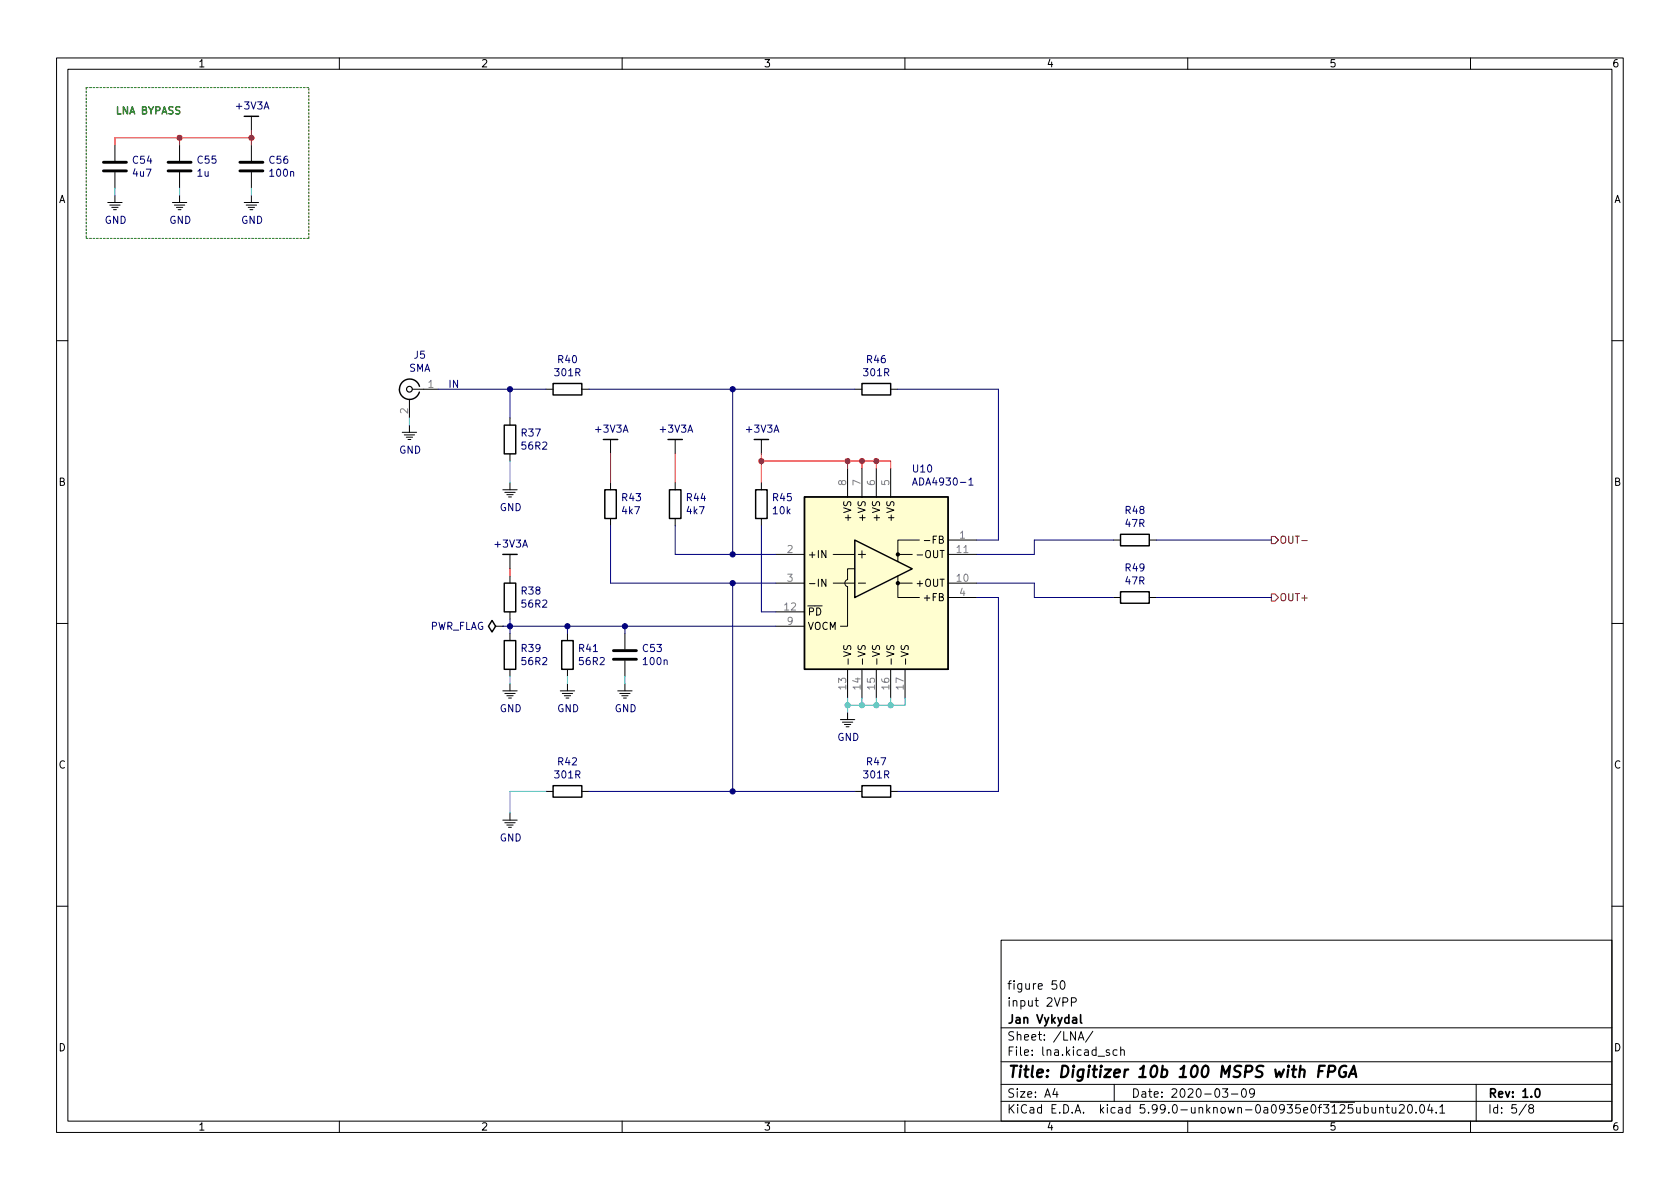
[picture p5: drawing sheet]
<svg xmlns="http://www.w3.org/2000/svg" width="297mm" height="210mm" viewBox="0 0 297 210" stroke-linecap="round" stroke-linejoin="round" font-family="sans-serif">
<g fill="none" stroke="#000" stroke-width=".18">
<path d="M10 10.2h277v190.1h-277zM12 12.2h273v186.1h-273zM60 10.2v2M110 10.2v2M160 10.2v2M210 10.2v2M260 10.2v2M19 35.8h2.6M19.4 36.3h1.8M19.8 36.7h1.1M20.1 37.1h.5M20.3 25.6v2.8"/>
<path d="M20.3 30.5v2.8M20.3 34.5v1.3M30.5 35.8h2.5M30.8 36.3h1.9M31.2 36.7h1.1M31.5 37.1h.5M31.7 25.6v2.8M31.7 30.5v2.8M31.7 34.5v1.3M43.2 35.8h2.5M43.5 36.3h1.9M43.9 36.7h1.1"/>
<path d="M44.2 37.1h.5M44.4 20.6v2.5M44.4 25.6v2.8M44.4 30.5v2.8M44.4 34.5v1.3M10 60.2h2M71.1 76.4h2.6M71.5 76.9h1.8M71.8 77.3h1.1M72.1 77.7h.5M72.4 70.6v3.3M72.4 75.2v1.2"/>
<path d="M72.9 68.8h4.6M90.2 73.9v1.3M96.5 68.8h1.3M102.9 68.8h1.2M107.9 77.7v2.6M119.4 77.7v2.6M134.6 77.7v2.6M151.1 68.8h1.3M157.5 68.8h1.2M285 60.2h2M88.9 86.6h2.5M89.3 87.1h1.8"/>
<path d="M89.6 87.5h1.1M89.9 87.9h.5M90.2 80.3v1.2M90.2 85.3v1.3M90.2 98v2.6M107.9 85.3v1.3M107.9 91.7v1.3M119.4 85.3v1.3M119.4 91.7v1.3M134.6 85.3v1.3M134.6 91.7v1.3M137.2 98h5"/>
<path d="M147.3 98h3.8M149.9 82.8v5.1M151.8 98h1.2M152.4 82.8v5.1M152.4 97.4v1.3M154.9 82.8v5.1M157.5 82.8v5.1M158.7 98h2.6M162.2 98.1h.9M162.6 95.5h-3.9v3.8M163.4 95.6h1M167.6 95.5h5.1"/>
<path d="M167.6 98h5.1M196.8 95.5h1.3M203.2 95.5h1.3M10 110.2h2M87.6 110.7h1.3M88.9 110.7h.1M90.2 101.8v1.3M90.2 108.2v1.3M90.2 112v1.3M90.2 118.4v1.2M100.3 112v1.3M100.3 118.4v1.2"/>
<path d="M110.5 112v2.8M110.5 116.8v2.8M137.2 110.7h5M137.2 103.1h5M137.2 108.2h5M146 102.4v1.3l-.7-1.3v1.3M147.3 103.1h3.8M149.2 114.1v.5l.1 .2h.3l.3-.5 .3-.2 .2 .3v.5M149.9 118.4v5M149.9 102.5a.66 .66 0 0 0-.5 .6 .66 .66 0 0 0 .5 .7v6.9h-1.3M151.1 100.6h-1.2v1.9M151.8 114.1l-.1 .5 .1 .2h.4l.2-.5 .3-.2 .3 .3-.1 .5"/>
<path d="M151.8 103.1h1.2M152.4 118.4v5M154.3 114.1l-.1 .5 .2 .2h.3l.3-.5 .3-.2 .2 .3v.5M154.9 118.4v5M156.8 114.1v.5l.1 .2h.4l.2-.5 .3-.2 .3 .3-.1 .5M157.5 118.4v5M158.7 101.8v3.9h3.9M158.7 103.1h2.6M159.4 114.1l-.1 .5 .1 .2h.4l.3-.5 .3-.2 .2 .3-.1 .5M160 118.4v5M167.6 105.7h5.1M167.6 103.1h5.1"/>
<path d="M196.8 105.7h1.3M203.2 105.7h1.3M285 110.2h2M88.9 122.2h2.5M89.3 122.6h1.8M89.6 123h1.1M89.9 123.4h.5M90.2 120.9v1.3M96.5 139.9h1.3M99.1 122.2h2.5M99.4 122.6h1.8M99.8 123h1.1"/>
<path d="M100.1 123.4h.5M100.3 120.9v1.3M102.9 139.9h1.2M109.2 122.2h2.6M109.6 122.6h1.8M109.9 123h1.1M110.2 123.4h.5M110.5 120.9v1.3M148.6 127.2h2.5M148.9 127.7h1.9M149.3 128.1h1.1M149.6 128.5h.5"/>
<path d="M149.9 126v1.2M151.1 139.9h1.3M157.5 139.9h1.2M88.9 145h2.5M89.3 145.5h1.8M89.6 145.9h1.1M89.9 146.3h.5M90.2 143.8v1.2M10 160.2h2M177 166.3h108v32h-108zM186.8 173.4h-.7l-.1 .7 .2-.1 .5 .1 .2 .2-.1 .5-.2 .1-.6-.1M187.6 173.6l.2-.2a.81 .81 0 0 1 .6 .7 .81 .81 0 0 1-.3 .8h-.2a.81 .81 0 0 1-.3-1.3z"/>
<path d="M189.4 177.2l.7-.1 .2-.2-.1-.3-.2-.2h-.6v1.5M285 160.2h2M60 198.3v2M110 198.3v2M160 198.3v2M177 194.8h108M177 191.8h108M177 187.8h108M177 181.8h108M186.5 192.5l-.4 1h1M186.9 193v1M190.6 183.9l.5-1.5 .5 1.5"/>
<path d="M190.8 183.5h.7M193.2 182.4l-1.3 1.9M196.1 185.7l-.3-.1-.2 .2v.3l.5 .1v.4h-.5M197 191.8v3M197.5 185.7l-.4-.1-.3 .3v.4l.1 .3h.6M198.1 185.8l.3-.2 .3 .1 .1 .9M198.1 185.1v1.5M210 198.3v2M216.1 192.5h1l-.5 .6 .4 .1v.7l-.2 .1h-.4l-.3-.1M217.7 193.5h1.2M219.7 192.6l.2-.1a.81 .81 0 0 1 .5 .7 .81 .81 0 0 1-.3 .8h-.1a.81 .81 0 0 1-.6-.6 .81 .81 0 0 1 .3-.8zM221.8 193.2l-.3 .3-.4-.1-.2-.2 .2-.6 .4-.1 .2 .2a.99 .99 0 0 1-.3 1.3h-.3"/>
<path d="M242.6 195.8v1h.4l.2-.1M243.2 195.8v1M243.9 196l.2-.2 .4 .1 .1 .9M243.9 195.8v1M245.1 195.8h.5M245.3 195.3v1.3l.3 .2M246.1 195.8l.1 1h.4l.2-.1M246.8 195.8v1M247.4 195.5l.6-.2 .2 .2 .1 .3-.9 1h.9M249 195.5l.2-.2a.81 .81 0 0 1 .6 .7 .81 .81 0 0 1-.3 .8h-.1a.81 .81 0 0 1-.4-1.3zM250.4 196.7v.1M251.2 195.4l.2-.1a.81 .81 0 0 1 .5 .7 .81 .81 0 0 1-.3 .8h-.1a.81 .81 0 0 1-.6-.6 .81 .81 0 0 1 .3-.8z"/>
<path d="M252.8 195.3l-.4 1h1M253.1 195.8v1M253.9 196.7v.1M254.6 195.8l.4-.5v1.5M254.6 196.8h.8M260 198.3v2M261 191.8v6.5M269.9 195.3l-1.3 1.9M270.6 196l-.3-.3 .1-.2 .2-.2 .4 .1 .2 .2-.1 .2-.7 .2-.1 .3v.2l.3 .3h.4l.2-.3-.1-.4-.2-.1"/>
</g>
<path d="M191.1 179.4v1.3l.2 .2M271.6 192.6l.2-.1a.82 .82 0 0 1 .6 .7 .82 .82 0 0 1-.3 .8h-.2a.81 .81 0 0 1-.6-.6 .81 .81 0 0 1 .3-.8z" fill="none" stroke="#000" stroke-width=".3"/>
<path d="M233.2 189.4h.6M234.2 188.5h-.9l-.3 2M234.9 189.5h.7a.55 .55 0 0 0 .5-.5 .55 .55 0 0 0-.3-.5h-.8l-.2 2M238 188.6a1.02 1.02 0 0 0-1.2 .6 1.02 1.02 0 0 0 .5 1.3l.6-.2 .1-.7h-.4M238.5 190.5l.9-2 .4 2M238.7 189.9h1" fill="none" stroke="#000" stroke-width=".4"/>
<g fill="none" stroke="#000" stroke-width=".25">
<path d="M43.2 20.6h2.5M70.6 68.8a1.8 1.8 0 0 0 1.6 1.8 1.8 1.8 0 0 0 1.9-1.3M74.2 68.3a1.8 1.8 0 0 0-2-1.3 1.8 1.8 0 0 0-1.6 1.8M89.2 75.2h2v5.1h-2zM97.8 67.8h5.1v2h-5.1zM106.7 77.7h2.5M118.1 77.7h2.5M133.3 77.7h2.6M152.4 67.8h5.1v2h-5.1zM88.9 98h2.5M106.9 86.6h2.1v5.1h-2.1zM118.4 86.6h2v5.1h-2z"/>
<path d="M133.6 86.6h2v5.1h-2zM142.2 87.9h25.4v30.5h-25.4zM151.1 95.5l10.2 5.1-10.2 5.1zM198.1 94.5h5.1v2h-5.1zM87 109.7l.6 1-.6 1.1-.6-1.1zM89.2 103.1h2v5.1h-2zM89.2 113.3h2v5.1h-2zM99.3 113.3h2v5.1h-2zM198.1 104.6h5.1v2.1h-5.1zM97.8 138.9h5.1v2.1h-5.1zM152.4 138.9h5.1v2.1h-5.1z"/>
</g>
<path d="M18.3 30.2h4.1M18.3 28.7h4.1M29.7 30.2h4.1M29.7 28.7h4.1M42.4 30.2h4.1M42.4 28.7h4.1M108.5 116.6h4M108.5 115.1h4" fill="none" stroke="#000" stroke-width=".51"/>
<path d="M142.2 87.9h25.4v30.5h-25.4z" fill="#fffed0" stroke="#fffed0" stroke-width=".18"/>
<g fill="#000" stroke="#000" stroke-width=".25">
<circle cx="158.7" cy="98" r=".25"/>
<circle cx="158.7" cy="103.1" r=".25"/>
</g>
<path d="M161.3 85.8l.5-1.3 .4 1.3M161.5 85.4h.6M171.3 84.9l.4-.4v1.3M171.3 85.8h.7" fill="none" stroke="#000084" stroke-width=".18"/>
<circle cx="72.4" cy="68.8" r=".51" fill="none" stroke="#000" stroke-width=".2"/>
<path d="M224.8 94.9h.6l.7 .6-.7 .6h-.6zM230.2 95.6h.9M224.8 105h.6l.7 .7-.7 .6h-.6z" fill="none" stroke="#800000" stroke-width=".18"/>
<path d="M15.2 15.5h39.4M15.2 15.5v26.7M15.2 42.2h39.4M54.6 42.2v-26.7" fill="none" stroke="#008000" stroke-width=".18" stroke-dasharray=".3 .3"/>
<path d="M31.7 24.4v1.2M44.4 24.4h-24.1v1.2M44.4 23.1v2.5M107.9 80.3v5M119.4 80.3v5M134.6 80.3v5M134.6 81.5h22.9v1.3M149.9 81.5v1.3M152.4 81.5v1.3M154.9 81.5v1.3M90.2 100.6v1.2" fill="none" stroke="#f00" stroke-width=".18"/>
<g fill="none" stroke="#000080" stroke-width=".18">
<path d="M77.5 68.8h19M90.2 68.8v5.1M104.1 68.8h47M129.5 68.8v29.2M158.7 68.8h17.8v26.7h-3.8M107.9 93v10.1h29.3M119.4 93v5h17.8M134.6 93v15.2h2.6M196.8 95.5h-13.9v2.5h-10.2M204.5 95.5h20.3M88.9 110.7h48.3M90.2 109.5v2.5"/>
<path d="M100.3 110.7v1.3M110.5 110.7v1.3M129.5 103.1v36.8M172.7 103.1h10.2v2.6h13.9M172.7 105.7h3.8v34.2h-17.8M204.5 105.7h20.3M104.1 139.9h47"/>
</g>
<g fill="none" stroke="#1ec7ff" stroke-width=".18">
<path d="M20.3 33.3v1.2M31.7 33.3v1.2M44.4 33.3v1.2M72.4 73.9v1.3M90.2 81.5v3.8M90.2 119.6v1.3M100.3 119.6v1.3M110.5 119.6v1.3M96.5 139.9h-6.3v3.9M149.9 123.4v2.6M152.4 123.4v1.3M154.9 123.4v1.3"/>
<path d="M157.5 123.4v1.3M160 123.4v1.3h-10.1"/>
</g>
<g fill="#000080" stroke="#000080" stroke-width=".18">
<circle cx="90.2" cy="68.8" r=".46"/>
<circle cx="90.2" cy="110.7" r=".46"/>
<circle cx="100.3" cy="110.7" r=".46"/>
<circle cx="110.5" cy="110.7" r=".46"/>
<circle cx="129.5" cy="98" r=".46"/>
<circle cx="129.5" cy="103.1" r=".46"/>
<circle cx="129.5" cy="68.8" r=".46"/>
<circle cx="129.5" cy="139.9" r=".46"/>
</g>
<g fill="#f00" stroke="#f00" stroke-width=".18">
<circle cx="31.7" cy="24.4" r=".46"/>
<circle cx="44.4" cy="24.4" r=".46"/>
<circle cx="154.9" cy="81.5" r=".46"/>
<circle cx="134.6" cy="81.5" r=".46"/>
<circle cx="149.9" cy="81.5" r=".46"/>
<circle cx="152.4" cy="81.5" r=".46"/>
</g>
<g fill="#1ec7ff" stroke="#1ec7ff" stroke-width=".18">
<circle cx="149.9" cy="124.7" r=".46"/>
<circle cx="154.9" cy="124.7" r=".46"/>
<circle cx="157.5" cy="124.7" r=".46"/>
<circle cx="152.4" cy="124.7" r=".46"/>
</g>
<text font-size="2.8" x="178" y="190.6">Title: Digitizer 10b 100 MSPS with FPGA</text>
<g font-size="2.1">
<text x="178" y="178">input 2VPP</text>
<text x="178" y="175">figure 50</text>
<text x="178" y="184">Sheet: /LNA/</text>
<text x="178" y="181">Jan Vykydal</text>
<text x="178" y="186.7">File: lna.kicad_sch</text>
<text x="178" y="196.9">KiCad E.D.A. kicad 5.99.0-unknown-0a0935e0f3~125~ubuntu20.04.1</text>
<text x="178" y="194.1">Size: A4</text>
<text x="200" y="194.1">Date: 2020-03-09</text>
<text x="263" y="194.1">Rev: 1.0</text>
<text x="263" y="196.9">Id: 5/8</text>
</g>
<g font-size="1.8">
<text x="35" y="11.9">1</text>
<text x="85" y="11.9">2</text>
<text x="135" y="11.9">3</text>
<text x="185" y="11.9">4</text>
<text x="235" y="11.9">5</text>
<text x="285" y="11.9">6</text>
<text x="10.3" y="35.9">A</text>
<text x="285.3" y="35.9">A</text>
<text x="10.3" y="85.9">B</text>
<text x="285.3" y="85.9">B</text>
<text x="150.5" y="91.8" transform="rotate(-90 150.5 91.8)">+VS</text>
<text x="153" y="91.8" transform="rotate(-90 153 91.8)">+VS</text>
<text x="155.6" y="91.8" transform="rotate(-90 155.6 91.8)">+VS</text>
<text x="158.1" y="91.8" transform="rotate(-90 158.1 91.8)">+VS</text>
<text x="142.7" y="98.7">+IN</text>
<text x="162.8" y="98.7">-OUT</text>
<text x="164.2" y="96.1">-FB</text>
<text x="142.7" y="103.8">-IN</text>
<text x="162.4" y="103.8">+OUT</text>
<text x="163.7" y="106.3">+FB</text>
<text x="142.7" y="108.8">~PD</text>
<text x="142.7" y="111.4">VOCM</text>
<text x="150.5" y="117.9" transform="rotate(-90 150.5 117.9)">-VS</text>
<text x="153" y="117.9" transform="rotate(-90 153 117.9)">-VS</text>
<text x="155.6" y="117.9" transform="rotate(-90 155.6 117.9)">-VS</text>
<text x="158.1" y="117.9" transform="rotate(-90 158.1 117.9)">-VS</text>
<text x="160.7" y="117.9" transform="rotate(-90 160.7 117.9)">-VS</text>
<text x="10.3" y="135.9">C</text>
<text x="285.3" y="135.9">C</text>
<text x="10.3" y="185.9">D</text>
<text x="285.3" y="185.9">D</text>
<text x="35" y="199.9">1</text>
<text x="85" y="199.9">2</text>
<text x="135" y="199.9">3</text>
<text x="185" y="199.9">4</text>
<text x="235" y="199.9">5</text>
<text x="285" y="199.9">6</text>
</g>
<text font-size="1.8" fill="#008000" x="20.3" y="20.2">LNA BYPASS</text>
<g font-size="1.8" fill="#000084">
<text x="41.8" y="19.3">+3V3A</text>
<text x="23.6" y="31.2">4u7</text>
<text x="34.9" y="31.2">1u</text>
<text x="47.8" y="31.2">100n</text>
<text x="18.5" y="39.6">GND</text>
<text x="29.9" y="39.6">GND</text>
<text x="42.6" y="39.6">GND</text>
<text x="72.3" y="65.7">SMA</text>
<text x="98.2" y="66.5">301R</text>
<text x="152.8" y="66.5">301R</text>
<text x="105.3" y="76.5">+3V3A</text>
<text x="116.8" y="76.5">+3V3A</text>
<text x="132" y="76.5">+3V3A</text>
<text x="70.6" y="80.2">GND</text>
<text x="92.4" y="79.5">56R2</text>
<text x="162.1" y="85.8">ADA4930-1</text>
<text x="88.3" y="90.4">GND</text>
<text x="110.1" y="90.9">4k7</text>
<text x="121.5" y="90.9">4k7</text>
<text x="136.7" y="90.9">10k</text>
<text x="199" y="93.2">47R</text>
<text x="87.6" y="96.8">+3V3A</text>
<text x="92.4" y="107.4">56R2</text>
<text x="199" y="103.3">47R</text>
<text x="75.9" y="111.4">PWR_FLAG</text>
<text x="92.4" y="117.6">56R2</text>
<text x="102.5" y="117.6">56R2</text>
<text x="113.9" y="117.6">100n</text>
<text x="88.3" y="125.9">GND</text>
<text x="98.5" y="125.9">GND</text>
<text x="108.7" y="125.9">GND</text>
<text x="148" y="131">GND</text>
<text x="98.2" y="137.6">301R</text>
<text x="152.8" y="137.6">301R</text>
<text x="88.3" y="148.8">GND</text>
</g>
<g font-size="1.8" fill="#000080">
<text x="23.5" y="29">C54</text>
<text x="35" y="28.9">C55</text>
<text x="47.7" y="29">C56</text>
<text x="73.2" y="63.4">J5</text>
<text x="98.7" y="64.2">R40</text>
<text x="153.3" y="64.2">R46</text>
<text x="79.5" y="68.6">IN</text>
<text x="92.3" y="77.2">R37</text>
<text x="161.5" y="83.5">U10</text>
<text x="110" y="88.6">R43</text>
<text x="121.5" y="88.6">R44</text>
<text x="136.7" y="88.6">R45</text>
<text x="199" y="90.9">R48</text>
<text x="199" y="101">R49</text>
<text x="92.3" y="105.1">R38</text>
<text x="92.3" y="115.3">R39</text>
<text x="102.4" y="115.3">R41</text>
<text x="113.7" y="115.3">C53</text>
<text x="98.7" y="135.3">R42</text>
<text x="153.3" y="135.3">R47</text>
</g>
<g font-size="1.8" fill="#808080">
<text x="75.7" y="68.6">1</text>
<text x="72.1" y="73.1" transform="rotate(-90 72.1 73.1)">2</text>
<text x="149.6" y="85.8" transform="rotate(-90 149.6 85.8)">8</text>
<text x="152.1" y="85.8" transform="rotate(-90 152.1 85.8)">7</text>
<text x="154.7" y="85.8" transform="rotate(-90 154.7 85.8)">6</text>
<text x="157.2" y="85.8" transform="rotate(-90 157.2 85.8)">5</text>
<text x="169.7" y="95.2">1</text>
<text x="139.2" y="97.8">2</text>
<text x="169.2" y="97.8">11</text>
<text x="138.7" y="107.9">12</text>
<text x="139.2" y="102.9">3</text>
<text x="169.2" y="102.9">10</text>
<text x="169.7" y="105.4">4</text>
<text x="139.2" y="110.5">9</text>
<text x="149.6" y="121.9" transform="rotate(-90 149.6 121.9)">13</text>
<text x="152.1" y="121.9" transform="rotate(-90 152.1 121.9)">14</text>
<text x="154.7" y="121.9" transform="rotate(-90 154.7 121.9)">15</text>
<text x="157.2" y="121.9" transform="rotate(-90 157.2 121.9)">16</text>
<text x="159.8" y="121.9" transform="rotate(-90 159.8 121.9)">17</text>
</g>
<g font-size="1.8" fill="#800000">
<text x="226.2" y="96.1">OUT-</text>
<text x="226.2" y="106.3">OUT+</text>
</g>
</svg>
